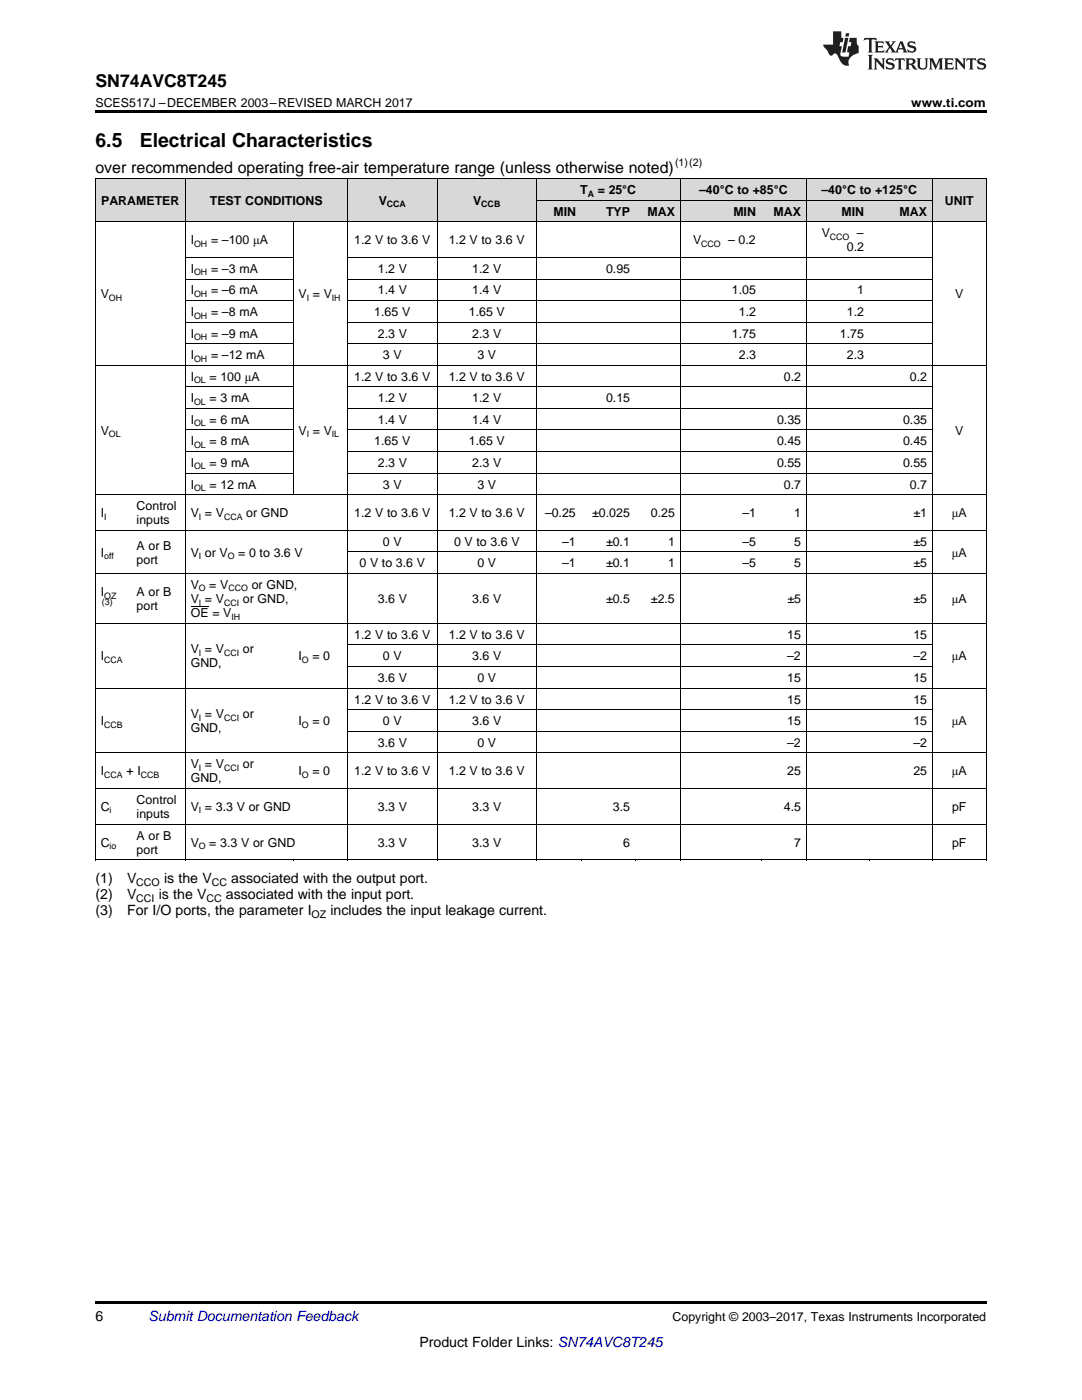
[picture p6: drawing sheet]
<svg xmlns="http://www.w3.org/2000/svg" width="216mm" height="279mm" viewBox="0 0 216 279" stroke-linecap="round" stroke-linejoin="round" font-family="sans-serif">
<g fill="#d8d8d8">
<path d="M19 35.7h7.2v8.6h-7.2z"/>
<path d="M26.2 35.7h10.8v8.6h-10.8z"/>
<path d="M37 35.7h21.5v8.6h-21.5z"/>
<path d="M58.5 35.7h10.8v8.6h-10.8z"/>
<path d="M69.3 35.7h18v8.6h-18z"/>
<path d="M87.3 35.7h19.7v8.6h-19.7z"/>
<path d="M186.1 35.7h10.7v8.6h-10.7z"/>
<path d="M107 40h9v4.3h-9z"/>
<path d="M116 40h10.8v4.3h-10.8z"/>
<path d="M126.8 40h9v4.3h-9z"/>
<path d="M135.8 40h16.1v4.3h-16.1z"/>
<path d="M151.9 40h9v4.3h-9z"/>
<path d="M160.9 40h12.6v4.3h-12.6z"/>
<path d="M173.5 40h12.6v4.3h-12.6z"/>
<path d="M107 35.7h9v4.3h-9z"/>
<path d="M116 35.7h10.8v4.3h-10.8z"/>
<path d="M126.8 35.7h9v4.3h-9z"/>
<path d="M135.8 35.7h16.1v4.3h-16.1z"/>
<path d="M151.9 35.7h9v4.3h-9z"/>
<path d="M160.9 35.7h12.6v4.3h-12.6z"/>
<path d="M173.5 35.7h12.6v4.3h-12.6z"/>
</g>
<g fill="#000">
<path d="M19 22h177.8v.5h-177.8zM19 171.6l.2 .1zM36.9 171.6l.1 .1zM58.4 171.6l.1 .1zM69.2 171.6l.1 .1zM87.2 171.6l.1 .1zM106.9 171.6l.1 .1zM115.9 171.6l.1 .1zM126.7 171.6l.1 .1zM135.7 171.6l.1 .1zM151.8 171.6l.1 .1zM160.8 171.6l.1 .1z"/>
<path d="M173.4 171.6l.1 .1zM185.9 171.6l.2 .1zM196.7 171.6l.1 .1zM19 259.7h177.8v.5h-177.8z"/>
</g>
<g fill="none" stroke="#000" stroke-width=".2">
<path d="M19 35.6h177.8M19.1 35.7v136M37 35.7v136M69.3 35.7v136M87.2 35.7v136M107 35.7v136M107 40h79M135.7 35.7v136M160.8 35.7v136M186 35.7v136M196.8 35.7v136M19 44.3h177.8"/>
<path d="M37 60h21.5M37 55.7h21.5M37 51.4h21.5M58.5 44.3v54.5M69.3 60h116.8M69.3 55.7h116.8M69.3 51.4h116.8M19 72.9h177.8M37 77.2h21.5M37 68.6h21.5M37 64.3h21.5M69.3 77.2h116.8"/>
<path d="M69.3 68.6h116.8M69.3 64.3h116.8M19 98.7h177.8M37 94.4h21.5M37 90.1h21.5M37 85.8h21.5M37 81.5h21.5M69.3 94.4h116.8M69.3 90.1h116.8M69.3 85.8h116.8M69.3 81.5h116.8M19 114.5h177.8"/>
<path d="M19 105.9h177.8M69.3 110.2h116.8M19 137.3h177.8M19 124.4h177.8M69.3 133h116.8M69.3 128.7h116.8M19 157.4h177.8M19 150.2h177.8M69.3 145.9h116.8M69.3 141.6h116.8M19 171.6h177.8M19 164.5h177.8"/>
</g>
<g fill="#231f20">
<path d="M172.5 7.6l-.1 .5 .4-.2h.6v.1v2.1l-.2 .4h.9l-.2-.4v-2.1l.1-.1h.5l.5 .2-.2-.5zM174.5 8.3l.2 .3v1.5l-.2 .4h1.8l.2-.6a1.04 1.04 0 0 1-1.3 .2v-.7h.6l.3 .2v-.6l-.3 .2h-.6v-.6l.8-.1 .4 .3-.2-.5zM176.5 8.3l.9 1.1-.9 1.1h.8l-.2-.2 .4-.7 .5 .7-.2 .2h1.5l-.2-.2 .2-.4h.9l.1 .4-.2 .2h1l-.3-.3-.7-1.9h-.5l-.9 2-.8-1 .9-1h-.8l.1 .3-.4 .5-.3-.6 .1-.2zM179.7 8.6l.4 1h-.7zM181.3 8.4a.63 .63 0 0 0-.2 .7 .63 .63 0 0 0 .6 .4l.6 .2 .1 .2a.75 .75 0 0 1-.7 .4 .75 .75 0 0 1-.6-.5l.1 .7 .1-.1a1.11 1.11 0 0 0 1.5-.6 1.13 1.13 0 0 0-1.2-.8l-.1-.4a1.04 1.04 0 0 1 1.2 .2l-.2-.5-.2 .1-.4-.2zM173.2 10.9l.2 .4v2.2l-.2 .4h1l-.3-.4v-2.2l.3-.4zM174.3 11.6l.3 .4v1.5l-.3 .4h.8l-.2-.4v-1.3l1.5 1.7v-1.9l.2-.4h-.7l.2 .4v.9l-1.1-1.3zM177 11.8a.62 .62 0 0 0-.2 .7 .62 .62 0 0 0 .6 .4l.6 .1 .1 .3a.76 .76 0 0 1-.7 .3 .76 .76 0 0 1-.7-.4l.2 .7 .1-.1a1.11 1.11 0 0 0 1.5-.6 1.13 1.13 0 0 0-1.2-.8l-.1-.4a1.04 1.04 0 0 1 1.2 .2l-.2-.6-.2 .1-.5-.1zM178.7 11.6l-.2 .6a.61 .61 0 0 1 .8-.3v1.6l-.2 .4h.9l-.2-.4v-1.6a.63 .63 0 0 1 .7 .3l-.1-.6zM180.6 11.6l.3 .4v1.5l-.3 .4h1l-.2-.2-.1-.8 .6 .2a.76 .76 0 0 0 1.2 .7l-1-1a.58 .58 0 0 0 .6-.5 .58 .58 0 0 0-.5-.6zM181.4 11.9h.1a.45 .45 0 0 1 .5 .1 .45 .45 0 0 1 .1 .5l-.8 .2zM182.9 11.6l.2 .2a2.17 2.17 0 0 0 .3 1.9 .99 .99 0 0 0 1.6-.6v-1.1l.2-.4h-.7l.2 .2a1.92 1.92 0 0 1-.2 1.8 .6 .6 0 0 1-.9-.5v-1.1l.2-.4zM185.4 11.6l.2 .4v1.5l-.2 .4h.7l-.2-.4v-1.4l.8 1.8 .8-1.8v1.4l-.2 .4h.9l-.2-.4v-1.5l.2-.4h-.8l-.6 1.5-.6-1.5zM188.4 11.6l.2 .4v1.5l-.2 .4h1.8l.1-.6a1.04 1.04 0 0 1-1.2 .1v-.6h.5l.4 .2v-.6l-.4 .2h-.5v-.7h.8l.3 .3-.1-.6zM190.5 11.6l.2 .4v1.5l-.2 .4h.7l-.2-.4v-1.3l1.5 1.7v-1.9l.2-.4h-.7l.2 .4v.9l-1.1-1.3zM192.9 11.6l-.1 .6a.61 .61 0 0 1 .7-.3l.1 1.6-.3 .4h1l-.3-.4 .1-1.6a.63 .63 0 0 1 .7 .3l-.1-.6zM195.2 11.8a.62 .62 0 0 0-.2 .7 .62 .62 0 0 0 .6 .4l.6 .1 .1 .3a.76 .76 0 0 1-.7 .3 .76 .76 0 0 1-.6-.4l.1 .7 .1-.1a1.11 1.11 0 0 0 1.6-.6 1.13 1.13 0 0 0-1.3-.8l-.1-.4a1.04 1.04 0 0 1 1.2 .2l-.1-.6-.2 .1-.5-.1z"/>
<path d="M166.2 6.3v2.6h-1.9v.4l.8 .9a.91 .91 0 0 0 1 .8 .56 .56 0 0 1 .5-.3 .56 .56 0 0 1 .5 .3l.4 .8a1.53 1.53 0 0 0 1.9 1.2 1.54 1.54 0 0 1 1-2.1l.9-.3v-1.4a1.52 1.52 0 0 1-.4-1.6h-1.3l-.2 .8h.5l-.2 .8h-.5l-.1 1v.2l.4 .1-.2 .8a1.93 1.93 0 0 1-1.6-.3l.3-1.8h-.5l.2-.8h.4l.2-.8h-.4v-1.3zM168.6 7.6l-.6 2.9h.7l.6-2.9zM168.8 6.6l-.1 .7h.6l.2-.7z"/>
</g>
<path d="M38.1 121h3.5" fill="none" stroke="#000" stroke-width=".2"/>
<g font-size="3.9">
<text x="19" y="29.3">6.5</text>
<text x="27.9" y="29.3">Electrical Characteristics</text>
</g>
<text font-size="3.5" x="19" y="17.3">SN74AVC8T245</text>
<text font-size="3.2" x="19" y="34.4">over recommended operating free-air temperature range (unless otherwise noted)</text>
<g font-size="2.8">
<text x="19" y="176.2">(1)</text>
<text x="19" y="179.4">(2)</text>
<text x="25.4" y="176.2">V</text>
<text x="25.4" y="179.4">V</text>
<text x="31.7" y="179.4">is the V</text>
<text x="32.7" y="176.2">is the V</text>
<text x="45.1" y="179.4">associated with the input port.</text>
<text x="46.1" y="176.2">associated with the output port.</text>
<text x="19" y="182.6">(3)</text>
<text x="25.4" y="182.6">For I/O ports, the parameter I</text>
<text x="65.9" y="182.6">includes the input leakage current.</text>
<text x="19" y="263.6">6</text>
<text x="83.7" y="268.9">Product Folder Links: SN74AVC8T245</text>
</g>
<text font-size="2.8" fill="#0000c8" x="29.6" y="263.6">Submit Documentation Feedback</text>
<g font-size="2.5">
<text x="19" y="21.4">SCES517J –DECEMBER 2003–REVISED MARCH 2017</text>
<text x="181.8" y="21.4">www.ti.com</text>
<text x="20.2" y="40.9">PARAMETER</text>
<text x="41.9" y="40.9">TEST CONDITIONS</text>
<text x="75.6" y="40.9">V</text>
<text x="94.4" y="40.9">V</text>
<text x="115.8" y="38.7">T</text>
<text x="119.3" y="38.7">= 25°C</text>
<text x="139.5" y="38.7">–40°C to +85°C</text>
<text x="163.9" y="38.7">–40°C to</text>
<text x="174.6" y="38.7">+125°C</text>
<text x="188.6" y="40.9">UNIT</text>
<text x="110.4" y="43">MIN</text>
<text x="120.9" y="43">TYP</text>
<text x="129.2" y="43">MAX</text>
<text x="146.3" y="43">MIN</text>
<text x="154.4" y="43">MAX</text>
<text x="164" y="47.3">V</text>
<text x="167.9" y="43">MIN</text>
<text x="171" y="47.3">–</text>
<text x="179.5" y="43">MAX</text>
<text x="38.1" y="48.8">I</text>
<text x="42.1" y="48.8">= –100 μA</text>
<text x="70.7" y="48.8">1.2 V to 3.6 V</text>
<text x="89.5" y="48.8">1.2 V to 3.6 V</text>
<text x="138.3" y="48.8">V</text>
<text x="145.3" y="48.8">– 0.2</text>
<text x="169" y="50.2">0.2</text>
<text x="20.1" y="59.5">V</text>
<text x="38.1" y="54.5">I</text>
<text x="38.1" y="58.8">I</text>
<text x="42.1" y="54.5">= –3 mA</text>
<text x="42.1" y="58.8">= –6 mA</text>
<text x="59.6" y="59.5">V = V</text>
<text x="75.4" y="54.5">1.2 V</text>
<text x="75.4" y="58.8">1.4 V</text>
<text x="94.2" y="54.5">1.2 V</text>
<text x="94.2" y="58.8">1.4 V</text>
<text x="120.9" y="54.5">0.95</text>
<text x="146" y="58.8">1.05</text>
<text x="171" y="58.8">1</text>
<text x="190.6" y="59.5">V</text>
<text x="38.1" y="63.1">I</text>
<text x="42.1" y="63.1">= –8 mA</text>
<text x="74.7" y="63.1">1.65 V</text>
<text x="93.6" y="63.1">1.65 V</text>
<text x="147.4" y="63.1">1.2</text>
<text x="169" y="63.1">1.2</text>
<text x="38.1" y="67.4">I</text>
<text x="38.1" y="71.7">I</text>
<text x="42.1" y="67.4">= –9 mA</text>
<text x="42.1" y="71.7">= –12 mA</text>
<text x="75.4" y="67.4">2.3 V</text>
<text x="76.4" y="71.7">3 V</text>
<text x="94.2" y="67.4">2.3 V</text>
<text x="95.2" y="71.7">3 V</text>
<text x="146" y="67.4">1.75</text>
<text x="147.4" y="71.7">2.3</text>
<text x="167.6" y="67.4">1.75</text>
<text x="169" y="71.7">2.3</text>
<text x="38.1" y="76">I</text>
<text x="41.8" y="76">= 100 μA</text>
<text x="70.7" y="76">1.2 V to 3.6 V</text>
<text x="89.5" y="76">1.2 V to 3.6 V</text>
<text x="156.4" y="76">0.2</text>
<text x="181.6" y="76">0.2</text>
<text x="38.1" y="80.3">I</text>
<text x="41.8" y="80.3">= 3 mA</text>
<text x="75.4" y="80.3">1.2 V</text>
<text x="94.2" y="80.3">1.2 V</text>
<text x="120.9" y="80.3">0.15</text>
<text x="20.1" y="86.7">V</text>
<text x="38.1" y="84.6">I</text>
<text x="38.1" y="88.9">I</text>
<text x="41.8" y="84.6">= 6 mA</text>
<text x="41.8" y="88.9">= 8 mA</text>
<text x="59.6" y="86.7">V = V</text>
<text x="74.7" y="88.9">1.65 V</text>
<text x="75.4" y="84.6">1.4 V</text>
<text x="93.6" y="88.9">1.65 V</text>
<text x="94.2" y="84.6">1.4 V</text>
<text x="155" y="84.6">0.35</text>
<text x="155" y="88.9">0.45</text>
<text x="180.2" y="84.6">0.35</text>
<text x="180.2" y="88.9">0.45</text>
<text x="190.6" y="86.7">V</text>
<text x="38.1" y="93.2">I</text>
<text x="41.8" y="93.2">= 9 mA</text>
<text x="75.4" y="93.2">2.3 V</text>
<text x="94.2" y="93.2">2.3 V</text>
<text x="155" y="93.2">0.55</text>
<text x="180.2" y="93.2">0.55</text>
<text x="27.3" y="101.8">Control</text>
<text x="38.1" y="97.5">I</text>
<text x="41.8" y="97.5">= 12 mA</text>
<text x="76.4" y="97.5">3 V</text>
<text x="95.2" y="97.5">3 V</text>
<text x="156.4" y="97.5">0.7</text>
<text x="181.6" y="97.5">0.7</text>
<text x="20.1" y="103.2">I</text>
<text x="27.3" y="104.6">inputs</text>
<text x="38.1" y="103.2">V = V</text>
<text x="49.1" y="103.2">or GND</text>
<text x="70.7" y="103.2">1.2 V to 3.6 V</text>
<text x="89.5" y="103.2">1.2 V to 3.6 V</text>
<text x="108.8" y="103.2">–0.25</text>
<text x="118.2" y="103.2">±0.025</text>
<text x="129.9" y="103.2">0.25</text>
<text x="148.1" y="103.2">–1</text>
<text x="158.5" y="103.2">1</text>
<text x="182.3" y="103.2">±1</text>
<text x="189.9" y="103.2">μA</text>
<text x="20.1" y="111.1">I</text>
<text x="27.3" y="109.7">A or B</text>
<text x="27.3" y="112.5">port</text>
<text x="38.1" y="111.1">V or V</text>
<text x="47.5" y="111.1">= 0 to 3.6 V</text>
<text x="71.7" y="113.2">0 V to 3.6 V</text>
<text x="76.4" y="108.9">0 V</text>
<text x="90.6" y="108.9">0 V to 3.6 V</text>
<text x="95.2" y="113.2">0 V</text>
<text x="112.2" y="108.9">–1</text>
<text x="112.2" y="113.2">–1</text>
<text x="120.9" y="108.9">±0.1</text>
<text x="120.9" y="113.2">±0.1</text>
<text x="133.3" y="108.9">1</text>
<text x="133.3" y="113.2">1</text>
<text x="148.1" y="108.9">–5</text>
<text x="148.1" y="113.2">–5</text>
<text x="158.5" y="108.9">5</text>
<text x="158.5" y="113.2">5</text>
<text x="182.3" y="108.9">±5</text>
<text x="182.3" y="113.2">±5</text>
<text x="189.9" y="111.1">μA</text>
<text x="20.1" y="119">I</text>
<text x="27.3" y="119">A or B</text>
<text x="38.1" y="117.5">V</text>
<text x="41.8" y="117.5">= V</text>
<text x="50.2" y="117.5">or GND,</text>
<text x="27.3" y="121.8">port</text>
<text x="38.1" y="120.4">V = V</text>
<text x="38.1" y="123.2">OE = V</text>
<text x="48.5" y="120.4">or GND,</text>
<text x="75.4" y="120.4">3.6 V</text>
<text x="94.2" y="120.4">3.6 V</text>
<text x="120.9" y="120.4">±0.5</text>
<text x="129.9" y="120.4">±2.5</text>
<text x="157.1" y="120.4">±5</text>
<text x="182.3" y="120.4">±5</text>
<text x="189.9" y="120.4">μA</text>
<text x="20.1" y="131.8">I</text>
<text x="38.1" y="130.4">V = V</text>
<text x="48.5" y="130.4">or</text>
<text x="59.6" y="131.8">I</text>
<text x="62.3" y="131.8">= 0</text>
<text x="70.7" y="127.5">1.2 V to 3.6 V</text>
<text x="76.4" y="131.8">0 V</text>
<text x="89.5" y="127.5">1.2 V to 3.6 V</text>
<text x="94.2" y="131.8">3.6 V</text>
<text x="157.1" y="127.5">15</text>
<text x="157.1" y="131.8">–2</text>
<text x="182.2" y="127.5">15</text>
<text x="182.2" y="131.8">–2</text>
<text x="189.9" y="131.8">μA</text>
<text x="38.1" y="133.2">GND,</text>
<text x="75.4" y="136.1">3.6 V</text>
<text x="95.2" y="136.1">0 V</text>
<text x="157.1" y="136.1">15</text>
<text x="182.2" y="136.1">15</text>
<text x="38.1" y="143.3">V = V</text>
<text x="48.5" y="143.3">or</text>
<text x="70.7" y="140.4">1.2 V to 3.6 V</text>
<text x="89.5" y="140.4">1.2 V to 3.6 V</text>
<text x="157.1" y="140.4">15</text>
<text x="182.2" y="140.4">15</text>
<text x="20.1" y="144.7">I</text>
<text x="38.1" y="146.1">GND,</text>
<text x="59.6" y="144.7">I</text>
<text x="62.3" y="144.7">= 0</text>
<text x="75.4" y="149">3.6 V</text>
<text x="76.4" y="144.7">0 V</text>
<text x="94.2" y="144.7">3.6 V</text>
<text x="95.2" y="149">0 V</text>
<text x="157.1" y="144.7">15</text>
<text x="157.1" y="149">–2</text>
<text x="182.2" y="144.7">15</text>
<text x="182.2" y="149">–2</text>
<text x="189.9" y="144.7">μA</text>
<text x="20.1" y="154.7">I</text>
<text x="25.2" y="154.7">+ I</text>
<text x="38.1" y="153.3">V = V</text>
<text x="48.5" y="153.3">or</text>
<text x="59.6" y="154.7">I</text>
<text x="62.3" y="154.7">= 0</text>
<text x="70.7" y="154.7">1.2 V to 3.6 V</text>
<text x="89.5" y="154.7">1.2 V to 3.6 V</text>
<text x="157.1" y="154.7">25</text>
<text x="182.2" y="154.7">25</text>
<text x="189.9" y="154.7">μA</text>
<text x="20.1" y="161.9">C</text>
<text x="27.3" y="160.4">Control</text>
<text x="38.1" y="156.1">GND,</text>
<text x="38.1" y="161.9">V = 3.3 V or GND</text>
<text x="75.4" y="161.9">3.3 V</text>
<text x="94.2" y="161.9">3.3 V</text>
<text x="122.3" y="161.9">3.5</text>
<text x="156.4" y="161.9">4.5</text>
<text x="190" y="161.9">pF</text>
<text x="27.3" y="163.3">inputs</text>
<text x="27.3" y="167.6">A or B</text>
<text x="20.1" y="169">C</text>
<text x="27.3" y="170.4">port</text>
<text x="38.1" y="169">V</text>
<text x="41.8" y="169">= 3.3 V or GND</text>
<text x="75.4" y="169">3.3 V</text>
<text x="94.2" y="169">3.3 V</text>
<text x="124.4" y="169">6</text>
<text x="158.5" y="169">7</text>
<text x="190" y="169">pF</text>
<text x="134.2" y="263.6">Copyright © 2003–2017, Texas Instruments Incorporated</text>
</g>
<g font-size="2.1">
<text x="134.7" y="33.2">(1)(2)</text>
<text x="27.2" y="176.8">CCO</text>
<text x="27.2" y="180">CCI</text>
<text x="41.2" y="180">CC</text>
<text x="42.3" y="176.8">CC</text>
<text x="62.2" y="183.2">OZ</text>
</g>
<g font-size="1.8">
<text x="77.2" y="41.4">CCA</text>
<text x="96" y="41.4">CCB</text>
<text x="117.3" y="39.2">A</text>
<text x="165.6" y="47.8">CCO</text>
<text x="38.7" y="49.2">OH</text>
<text x="139.9" y="49.2">CCO</text>
<text x="38.7" y="55">OH</text>
<text x="38.7" y="59.3">OH</text>
<text x="21.7" y="60">OH</text>
<text x="38.7" y="63.6">OH</text>
<text x="61.2" y="60">I</text>
<text x="66.2" y="60">IH</text>
<text x="38.7" y="67.9">OH</text>
<text x="38.7" y="72.2">OH</text>
<text x="38.7" y="76.5">OL</text>
<text x="38.7" y="80.8">OL</text>
<text x="21.7" y="87.2">OL</text>
<text x="38.7" y="85.1">OL</text>
<text x="38.7" y="89.4">OL</text>
<text x="61.2" y="87.2">I</text>
<text x="66.2" y="87.2">IL</text>
<text x="38.7" y="93.7">OL</text>
<text x="38.7" y="98">OL</text>
<text x="20.8" y="103.7">I</text>
<text x="39.7" y="103.7">I</text>
<text x="44.7" y="103.7">CCA</text>
<text x="20.8" y="111.6">off</text>
<text x="39.7" y="111.6">I</text>
<text x="45.4" y="111.6">O</text>
<text x="20.8" y="119.5">OZ</text>
<text x="39.7" y="118">O</text>
<text x="45.6" y="118">CCO</text>
<text x="20.3" y="120.8">(3)</text>
<text x="39.7" y="120.9">I</text>
<text x="44.7" y="120.9">CCI</text>
<text x="46.2" y="123.7">IH</text>
<text x="39.7" y="130.9">I</text>
<text x="44.7" y="130.9">CCI</text>
<text x="20.8" y="132.3">CCA</text>
<text x="60.3" y="132.3">O</text>
<text x="39.7" y="143.8">I</text>
<text x="44.7" y="143.8">CCI</text>
<text x="20.8" y="145.2">CCB</text>
<text x="60.3" y="145.2">O</text>
<text x="20.8" y="155.2">CCA</text>
<text x="28.1" y="155.2">CCB</text>
<text x="39.7" y="153.8">I</text>
<text x="44.7" y="153.8">CCI</text>
<text x="60.3" y="155.2">O</text>
<text x="21.9" y="162.3">i</text>
<text x="39.7" y="162.3">I</text>
<text x="21.9" y="169.5">io</text>
<text x="39.7" y="169.5">O</text>
</g>
</svg>
